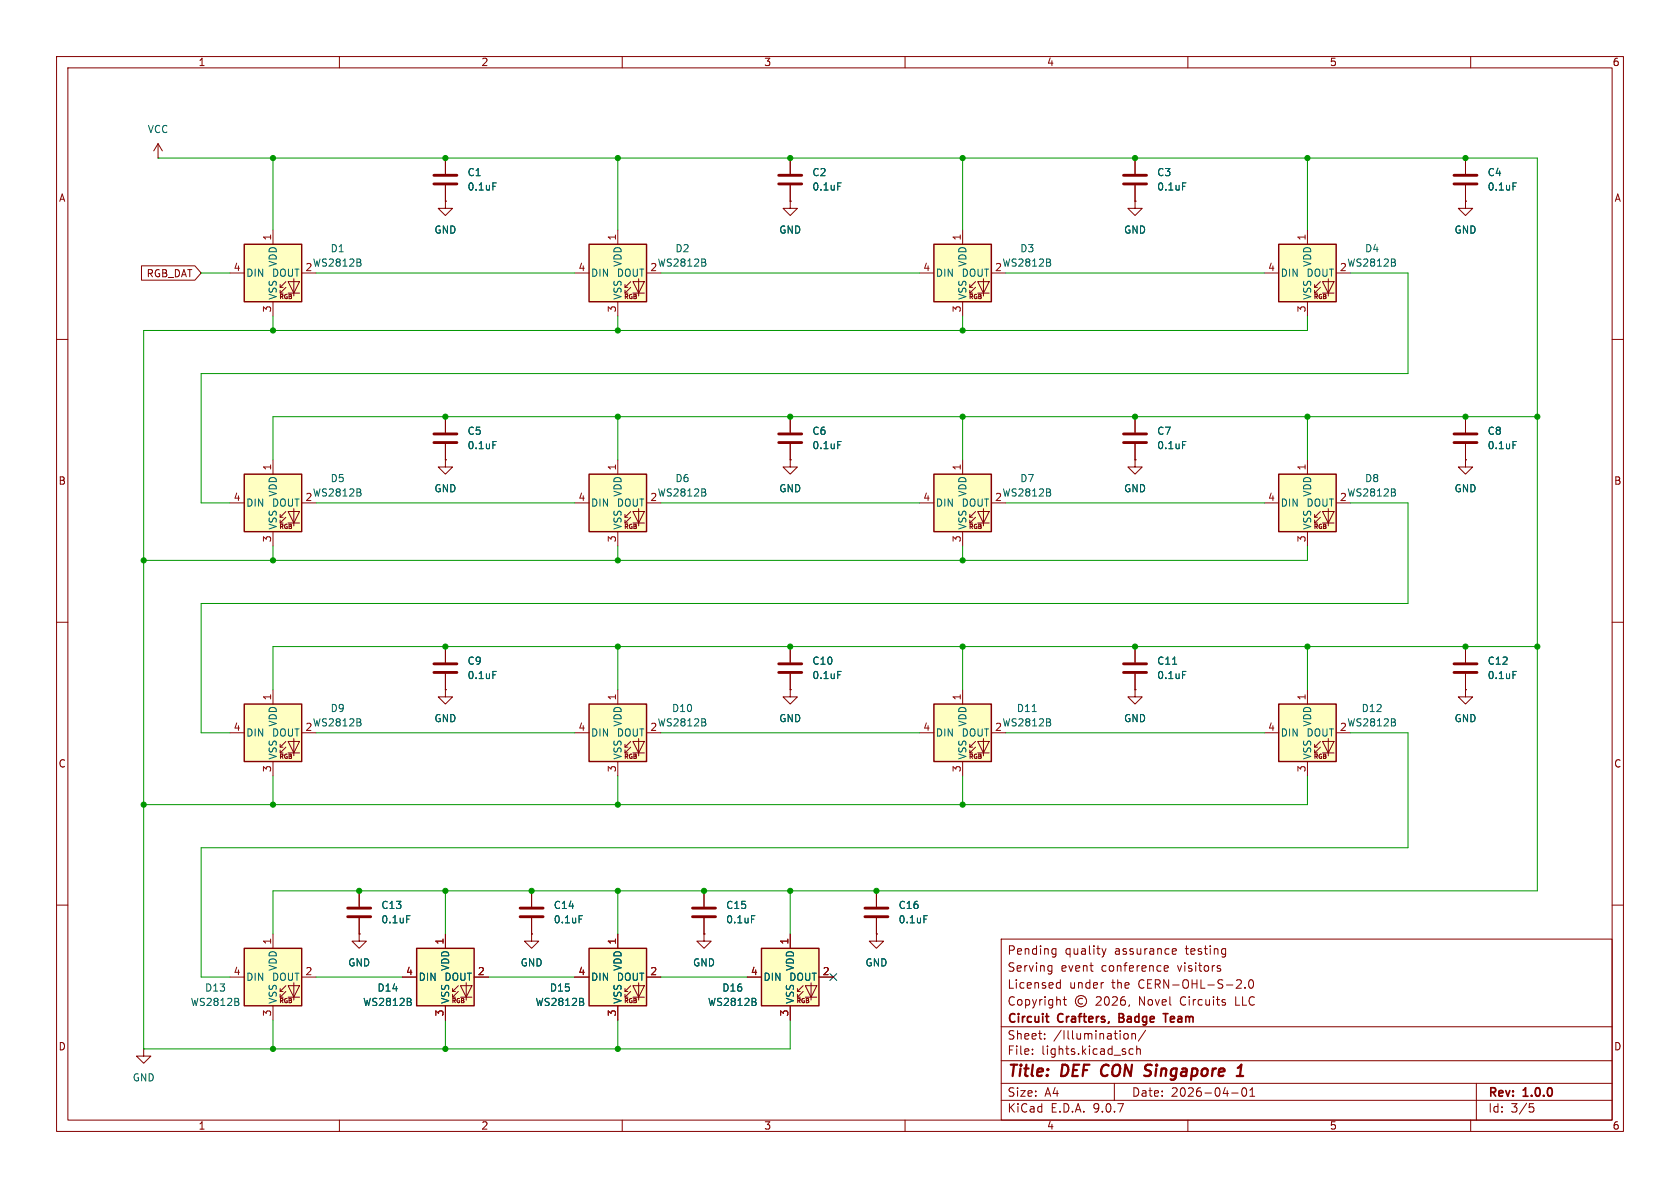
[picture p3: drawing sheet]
<svg xmlns="http://www.w3.org/2000/svg" width="297mm" height="210mm" viewBox="0 0 297 210" stroke-linecap="round" stroke-linejoin="round" font-family="sans-serif">
<g fill="none" stroke="#840000" stroke-width=".18">
<path d="M10 10h277v190h-277zM12 12h273v186h-273zM60 10v2M110 10v2M160 10v2M210 10v2M260 10v2M10 60h2M285 60h2M10 110h2M285 110h2M10 160h2"/>
<path d="M177 166h108v32h-108zM185.5 170.7l.5 .1M186 170.7v1.2l-.3 .3M186 171.6l-.5 .1M186.2 167.7l.5 .1M186.7 167.7v1.2l-.2 .2-.3 .1M186.7 168.6l-.5 .1M186.9 174.6h.6M186.9 173.8h.6M187.5 173.2v1.5M188 176.7h.5M188.2 176.2v1.3l.3 .2"/>
<path d="M191.4 176.6a.52 .52 0 0 0-.8 .4 .52 .52 0 0 0 .8 .4M193.8 176.3l.6-.1 .2 .1 .1 .3-1 1.1h1M194.8 167.7l.4 1M195 173.7h.1M195.2 168.7l-.2 .4M195.4 176.3l.2-.1a.81 .81 0 0 1 .6 .6 .81 .81 0 0 1-.3 .8l-.2 .1a.81 .81 0 0 1-.3-1.4zM195.5 167.7l-.3 1M196.7 176.3l.5-.1 .3 .1v.3l-.9 1.1h.9M198.8 176.2a.59 .59 0 0 0-.7 .6v.6l.1 .2 .5 .1 .2-.1 .1-.5-.2-.3h-.4l-.3 .3M199.7 177.6l-.2 .3M205.8 171.2l.7-.1v-.3l-.5-.1-.2 .2 .1 .7h.6M207.3 168.6h.6"/>
<path d="M207.3 167.8l.4-.1 .3 .4-.8 .1M215.4 171.2l.3 .1 .1 .2-.2 .2h-.3M215.4 170.7l.3 .1M216.2 167.7l.5 .1M216.5 177.2l.2 .2-.2 .3M216.5 176.7l.1 .1M216.7 167.7v1.2l-.3 .3M216.7 168.6l-.5 .1M218.6 173.3l.6-.1 .2 .1 .1 .3-1 1.1h1M220.1 174.6v.1M220.9 173.3l.2-.1a.81 .81 0 0 1 .6 .6 .81 .81 0 0 1-.3 .8l-.2 .1a.81 .81 0 0 1-.3-1.4zM285 160h2"/>
<path d="M60 198v2M110 198v2M160 198v2M177 194.5h108M177 191.5h108M177 187.5h108M177 181.5h108M182.5 186.3v.1M182.5 185.5v.1M184.7 183.6v.1M184.7 182.8v.1M197 191.5v3"/>
<path d="M198.7 183l.3-.3 .3 .1 .2 .2v.4l-.2 .2-.3 .1-.3-.3M200.1 182.8l.2-.1 .4 .1v.9M200.1 182.7v1M200.3 185.5l-.4-.1-.3 .3v.4l.1 .2h.6M201 185.5l.2-.1 .3 .1 .1 .9M201 184.9v1.5M202.5 182.1l-1.3 2M210 198v2M217.7 193.2h1.2M219.7 192.4l.2-.1a.81 .81 0 0 1 .6 .6 .81 .81 0 0 1-.3 .8l-.2 .1a.81 .81 0 0 1-.3-1.4zM221 193.8h.8M221 192.7l.4-.4v1.5"/>
<path d="M260 198v2M261 191.5v6.5M270.4 195.1h.7M270.5 195.7h.4l.3 .3-.2 .5-.5 .1"/>
<circle cx="191.1" cy="177" r="1"/>
</g>
<path d="M202.8 189.2l.5 .2M202.9 188.2h.5M203.3 190l-.3 .2h-.5M218.6 190.2h1.2M218.8 188.8l.7-.6-.3 2" fill="none" stroke="#840000" stroke-width=".4"/>
<path d="M184.8 179.7h.6M197.8 179.9h.5M198.3 179.2h-.5v1.5h.6M205.6 179.2h.9M206.1 179.2v1.5M185.3 180.7h.1" fill="none" stroke="#840000" stroke-width=".3"/>
<path d="M134.6 167.6h10.2v10.2h-10.2z" fill="#ffffc2"/>
<path d="M132.1 172.7h2.5M139.7 165.1v2.5M139.7 177.8v2.5M141 175.3h.5M141 176.3h.5M142 174.2l-1 1.1v-.5M142 175.3l-1 1v-.5M142.4 174.2h2l-1 2.1zM142.4 176.3h2M143.4 173.7v3.1M144.8 172.7h2.5" fill="none" stroke="#840000" stroke-width=".18"/>
<path d="M134.6 167.6h10.2v10.2h-10.2z" fill="none" stroke="#840000" stroke-width=".25"/>
<path d="M133.6 177.1l.1 .2-.1 .4M133.6 176.6v.4" fill="none" stroke="#006464" stroke-width=".18"/>
<path d="M43.2 43.2h10.1v10.1h-10.1z" fill="#ffffc2"/>
<g fill="none" stroke="#840000" stroke-width=".18">
<path d="M78.7 35.6v1.2h1.3l-1.3 1.3-1.2-1.3h1.2M78.7 35.6h.1M40.6 48.3h2.6M48.3 40.6v2.6M48.3 53.3v2.6M49.5 50.8h.5M49.5 51.8h.5M50.5 49.8l-1 1v-.5M50.5 50.8l-1 1v-.5M50.9 49.8h2.1l-1.1 2zM50.9 51.8h2.1M51.9 49.3v3"/>
<path d="M53.3 48.3h2.6M78.7 73.7v2.8M78.7 78.5v2.8"/>
</g>
<path d="M43.2 43.2h10.1v10.1h-10.1z" fill="none" stroke="#840000" stroke-width=".25"/>
<path d="M63.7 46.4l.1 .2-.1 .4M63.7 45.9v.4M87.1 78h.6" fill="none" stroke="#006464" stroke-width=".18"/>
<path d="M76.7 76.7h4.1M76.7 78.2h4.1" fill="none" stroke="#840000" stroke-width=".51"/>
<path d="M43.2 124.5h10.1v10.1h-10.1z" fill="#ffffc2"/>
<g fill="none" stroke="#840000" stroke-width=".18">
<path d="M78.7 27.9v2.8M78.7 32.8v2.8M78.7 81.3v1.3h1.3l-1.3 1.2-1.2-1.2h1.2M78.7 81.3h.1M259.1 114.3v2.8M259.1 119.1v2.8M40.6 129.5h2.6M48.3 121.9v2.6M48.3 134.6v2.6M49.5 132.1h.5M49.5 133.1h.5M50.5 131.1l-1 1v-.5"/>
<path d="M50.5 132.1l-1 1v-.5M50.9 131.1h2.1l-1.1 2zM50.9 133.1h2.1M51.9 130.6v3M53.3 129.5h2.6M78.7 121.9v1.3h1.3l-1.3 1.3-1.2-1.3h1.2M78.7 121.9h.1M94 157.5v2.8M124.5 157.5v2.8M94 162.3v2.8M124.5 165.1v1.3h1.2l-1.2 1.2-1.3-1.2h1.3M124.5 165.1h.1"/>
<path d="M124.5 162.3v2.8"/>
</g>
<path d="M43.2 124.5h10.1v10.1h-10.1z" fill="none" stroke="#840000" stroke-width=".25"/>
<path d="M87.1 32.3h.6M267.5 118.7h.6M63.7 127.7l.1 .2-.1 .4M63.7 127.2v.3M102.4 161.9h.6M132.9 161.9h.6" fill="none" stroke="#006464" stroke-width=".18"/>
<path d="M76.7 31h4.1M76.7 32.5h4.1M257 117.3h4.1M257 118.9h4.1M91.9 160.5h4.1M91.9 162.1h4.1M122.4 160.5h4.1M122.4 162.1h4.1" fill="none" stroke="#840000" stroke-width=".51"/>
<path d="M104.1 167.6h10.2v10.2h-10.2z" fill="#ffffc2"/>
<g fill="none" stroke="#840000" stroke-width=".18">
<path d="M200.7 121.9v1.3h1.2l-1.2 1.3-1.3-1.3h1.3M200.7 121.9h.1M259.1 121.9v1.3h1.2l-1.2 1.3-1.3-1.3h1.3M259.1 121.9h.1M94 165.1v1.3h1.2l-1.2 1.2-1.3-1.2h1.3M94 165.1h.1M101.6 172.7h2.5M109.2 165.1v2.5M109.2 177.8v2.5M110.5 175.3h.5M110.5 176.3h.5M111.5 174.2l-1 1.1v-.5"/>
<path d="M111.5 175.3l-1 1v-.5M111.9 174.2h2l-1 2.1zM111.9 176.3h2M112.9 173.7v3.1M114.3 172.7h2.5"/>
</g>
<path d="M104.1 167.6h10.2v10.2h-10.2z" fill="none" stroke="#840000" stroke-width=".25"/>
<path d="M103.1 177.1l.1 .2-.1 .4M103.1 176.6v.4" fill="none" stroke="#006464" stroke-width=".18"/>
<path d="M165.1 124.5h10.2v10.1h-10.2z" fill="#ffffc2"/>
<g fill="none" stroke="#840000" stroke-width=".18">
<path d="M200.7 27.9v2.8M200.7 32.8v2.8M259.1 35.6v1.2h1.2l-1.2 1.3-1.3-1.3h1.3M259.1 35.6h.1M259.1 27.9v2.8M259.1 32.8v2.8M162.6 129.5h2.5M170.2 121.9v2.6M170.2 134.6v2.6M171.4 132.1h.6M171.4 133.1h.6M172.5 131.1l-1.1 1v-.5"/>
<path d="M172.5 132.1l-1.1 1v-.5M172.8 131.1h2.1l-1 2zM172.8 133.1h2.1M173.9 130.6v3M175.3 129.5h2.5"/>
</g>
<path d="M165.1 124.5h10.2v10.1h-10.2z" fill="none" stroke="#840000" stroke-width=".25"/>
<path d="M209.1 32.3h.6M267.5 32.3h.6M182.5 125.8h.7M185.6 127.7l.2 .2-.2 .4M185.6 127.2v.3" fill="none" stroke="#006464" stroke-width=".18"/>
<path d="M198.6 31h4.1M198.6 32.5h4.1M257 31h4.1M257 32.5h4.1" fill="none" stroke="#840000" stroke-width=".51"/>
<path d="M226.1 43.2h10.1v10.1h-10.1z" fill="#ffffc2"/>
<g fill="none" stroke="#840000" stroke-width=".18">
<path d="M223.5 48.3h2.6M231.1 40.6v2.6M231.1 53.3v2.6M232.4 50.8h.5M232.4 51.8h.5M233.4 49.8l-1 1v-.5M233.4 50.8l-1 1v-.5M233.8 49.8h2l-1 2zM233.8 51.8h2M234.8 49.3v3M236.2 48.3h2.6M200.7 73.7v2.8"/>
<path d="M200.7 78.5v2.8M200.7 81.3v1.3h1.2l-1.2 1.2-1.3-1.2h1.3M200.7 81.3h.1"/>
</g>
<path d="M226.1 43.2h10.1v10.1h-10.1z" fill="none" stroke="#840000" stroke-width=".25"/>
<path d="M246.6 46.4l.1 .2-.1 .4M246.6 45.9v.4M209.1 78h.6" fill="none" stroke="#006464" stroke-width=".18"/>
<path d="M198.6 76.7h4.1M198.6 78.2h4.1" fill="none" stroke="#840000" stroke-width=".51"/>
<path d="M226.1 83.8h10.1v10.2h-10.1z" fill="#ffffc2"/>
<g fill="none" stroke="#840000" stroke-width=".18">
<path d="M200.7 35.6v1.2h1.2l-1.2 1.3-1.3-1.3h1.3M200.7 35.6h.1M259.1 73.7v2.8M259.1 78.5v2.8M223.5 88.9h2.6M231.1 81.3v2.5M231.1 94v2.5M232.4 91.4h.5M232.4 92.5h.5M233.4 90.4l-1 1v-.5M233.4 91.4l-1 1.1v-.6M233.8 90.4h2l-1 2.1z"/>
<path d="M233.8 92.5h2M234.8 89.9v3.1M236.2 88.9h2.6M259.1 81.3v1.3h1.2l-1.2 1.2-1.3-1.2h1.3M259.1 81.3h.1M25.4 185.4v1.3h1.3l-1.3 1.3-1.3-1.3h1.3M25.4 185.4h.1"/>
</g>
<path d="M226.1 83.8h10.1v10.2h-10.1z" fill="none" stroke="#840000" stroke-width=".25"/>
<path d="M267.5 78h.6M246.6 87.1l.1 .2-.1 .3M246.6 86.5v.4" fill="none" stroke="#006464" stroke-width=".18"/>
<path d="M257 76.7h4.1M257 78.2h4.1" fill="none" stroke="#840000" stroke-width=".51"/>
<path d="M104.1 83.8h10.2v10.2h-10.2z" fill="#ffffc2"/>
<path d="M101.6 88.9h2.5M109.2 81.3v2.5M109.2 94v2.5M110.5 91.4h.5M110.5 92.5h.5M111.5 90.4l-1 1v-.5M111.5 91.4l-1 1.1v-.6M111.9 90.4h2l-1 2.1zM111.9 92.5h2M112.9 89.9v3.1M114.3 88.9h2.5" fill="none" stroke="#840000" stroke-width=".18"/>
<path d="M104.1 83.8h10.2v10.2h-10.2z" fill="none" stroke="#840000" stroke-width=".25"/>
<path d="M124.7 87.1l.1 .2-.1 .3M124.7 86.5v.4" fill="none" stroke="#006464" stroke-width=".18"/>
<path d="M104.1 43.2h10.2v10.1h-10.2z" fill="#ffffc2"/>
<path d="M101.6 48.3h2.5M109.2 40.6v2.6M109.2 53.3v2.6M110.5 50.8h.5M110.5 51.8h.5M111.5 49.8l-1 1v-.5M111.5 50.8l-1 1v-.5M111.9 49.8h2l-1 2zM111.9 51.8h2M112.9 49.3v3M114.3 48.3h2.5" fill="none" stroke="#840000" stroke-width=".18"/>
<path d="M104.1 43.2h10.2v10.1h-10.2z" fill="none" stroke="#840000" stroke-width=".25"/>
<path d="M124.7 46.4l.1 .2-.1 .4M124.7 45.9v.4" fill="none" stroke="#006464" stroke-width=".18"/>
<path d="M43.2 83.8h10.1v10.2h-10.1z" fill="#ffffc2"/>
<path d="M40.6 88.9h2.6M48.3 81.3v2.5M48.3 94v2.5M49.5 91.4h.5M49.5 92.5h.5M50.5 90.4l-1 1v-.5M50.5 91.4l-1 1.1v-.6M50.9 90.4h2.1l-1.1 2.1zM50.9 92.5h2.1M51.9 89.9v3.1M53.3 88.9h2.6" fill="none" stroke="#840000" stroke-width=".18"/>
<path d="M43.2 83.8h10.1v10.2h-10.1z" fill="none" stroke="#840000" stroke-width=".25"/>
<path d="M63.7 87.1l.1 .2-.1 .3M63.7 86.5v.4" fill="none" stroke="#006464" stroke-width=".18"/>
<path d="M104.1 124.5h10.2v10.1h-10.2z" fill="#ffffc2"/>
<g fill="none" stroke="#840000" stroke-width=".18">
<path d="M27.9 27.9h.1M27.9 25.4l-.7 1.3M27.9 25.4l.8 1.3M27.9 25.4v2.5M78.7 114.3v2.8M78.7 119.1v2.8M101.6 129.5h2.5M109.2 121.9v2.6M109.2 134.6v2.6M110.5 132.1h.5M110.5 133.1h.5M111.5 131.1l-1 1v-.5"/>
<path d="M111.5 132.1l-1 1v-.5M111.9 131.1h2l-1 2zM111.9 133.1h2M112.9 130.6v3M114.3 129.5h2.5M63.5 165.1v1.3h1.3l-1.3 1.2-1.3-1.2h1.3M63.5 165.1h.1"/>
</g>
<path d="M104.1 124.5h10.2v10.1h-10.2z" fill="none" stroke="#840000" stroke-width=".25"/>
<path d="M87.1 118.7h.6M124.7 127.7l.1 .2-.1 .4M124.7 127.2v.3" fill="none" stroke="#006464" stroke-width=".18"/>
<path d="M76.7 117.3h4.1M76.7 118.9h4.1" fill="none" stroke="#840000" stroke-width=".51"/>
<path d="M73.7 167.6h10.1v10.2h-10.1z" fill="#ffffc2"/>
<path d="M71.1 172.7h2.6M78.7 165.1v2.5M78.7 177.8v2.5M80 175.3h.5M80 176.3h.5M81 174.2l-1 1.1v-.5M81 175.3l-1 1v-.5M81.4 174.2h2l-1 2.1zM81.4 176.3h2M82.4 173.7v3.1M83.8 172.7h2.6" fill="none" stroke="#840000" stroke-width=".18"/>
<path d="M73.7 167.6h10.1v10.2h-10.1z" fill="none" stroke="#840000" stroke-width=".25"/>
<path d="M72.6 177.1l.1 .2-.1 .4M72.6 176.6v.4" fill="none" stroke="#006464" stroke-width=".18"/>
<path d="M43.2 167.6h10.1v10.2h-10.1z" fill="#ffffc2"/>
<g fill="none" stroke="#840000" stroke-width=".18">
<path d="M139.7 73.7v2.8M139.7 78.5v2.8M139.7 114.3v2.8M139.7 119.1v2.8M200.7 114.3v2.8M200.7 119.1v2.8M139.7 121.9v1.3h1.3l-1.3 1.3-1.3-1.3h1.3M139.7 121.9h.1M154.9 157.5v2.8M40.6 172.7h2.6M48.3 165.1v2.5M48.3 177.8v2.5"/>
<path d="M49.5 175.3h.5M49.5 176.3h.5M50.5 174.2l-1 1.1v-.5M50.5 175.3l-1 1v-.5M50.9 174.2h2.1l-1.1 2.1zM50.9 176.3h2.1M51.9 173.7v3.1M53.3 172.7h2.6M154.9 165.1v1.3h1.3l-1.3 1.2-1.2-1.2h1.2M154.9 165.1h.1M154.9 162.3v2.8"/>
</g>
<path d="M43.2 167.6h10.1v10.2h-10.1z" fill="none" stroke="#840000" stroke-width=".25"/>
<path d="M148.1 78h.6M148.1 118.7h.6M207.3 117.4h.7M209.1 118.7h.6M42.1 177.1l.1 .2-.1 .4M42.1 176.6v.4M163.3 161.9h.6" fill="none" stroke="#006464" stroke-width=".18"/>
<path d="M137.7 76.7h4M137.7 78.2h4M137.7 117.3h4M137.7 118.9h4M198.6 117.3h4.1M198.6 118.9h4.1M152.9 160.5h4.1M152.9 162.1h4.1" fill="none" stroke="#840000" stroke-width=".51"/>
<path d="M226.1 124.5h10.1v10.1h-10.1z" fill="#ffffc2"/>
<path d="M223.5 129.5h2.6M231.1 121.9v2.6M231.1 134.6v2.6M232.4 132.1h.5M232.4 133.1h.5M233.4 131.1l-1 1v-.5M233.4 132.1l-1 1v-.5M233.8 131.1h2l-1 2zM233.8 133.1h2M234.8 130.6v3M236.2 129.5h2.6" fill="none" stroke="#840000" stroke-width=".18"/>
<path d="M226.1 124.5h10.1v10.1h-10.1z" fill="none" stroke="#840000" stroke-width=".25"/>
<path d="M246.6 127.7l.1 .2-.1 .4M246.6 127.2v.3" fill="none" stroke="#006464" stroke-width=".18"/>
<path d="M165.1 43.2h10.2v10.1h-10.2z" fill="#ffffc2"/>
<g fill="none" stroke="#840000" stroke-width=".18">
<path d="M139.7 35.6v1.2h1.3l-1.3 1.3-1.3-1.3h1.3M139.7 35.6h.1M139.7 27.9v2.8M139.7 32.8v2.8M162.6 48.3h2.5M170.2 40.6v2.6M170.2 53.3v2.6M171.4 50.8h.6M171.4 51.8h.6M172.5 49.8l-1.1 1v-.5M172.5 50.8l-1.1 1v-.5M172.8 49.8h2.1l-1 2z"/>
<path d="M172.8 51.8h2.1M173.9 49.3v3M175.3 48.3h2.5M63.5 157.5v2.8M63.5 162.3v2.8"/>
</g>
<path d="M165.1 43.2h10.2v10.1h-10.2z" fill="none" stroke="#840000" stroke-width=".25"/>
<path d="M148.1 32.3h.6M185.6 46.4l.2 .2-.2 .4M185.6 45.9v.4M71.9 161.9h.6" fill="none" stroke="#006464" stroke-width=".18"/>
<path d="M137.7 31h4M137.7 32.5h4M61.5 160.5h4M61.5 162.1h4" fill="none" stroke="#840000" stroke-width=".51"/>
<path d="M165.1 83.8h10.2v10.2h-10.2z" fill="#ffffc2"/>
<g fill="none" stroke="#840000" stroke-width=".18">
<path d="M78.7 35.6h.1M78.7 27.9v2.8M78.7 32.8v2.8M139.7 35.6h.1M139.7 27.9v2.8M139.7 32.8v2.8M200.7 35.6h.1M200.7 27.9v2.8M200.7 32.8v2.8M259.1 35.6h.1M259.1 27.9v2.8M259.1 32.8v2.8"/>
<path d="M25 47h9.4l1.2 1.3-1.2 1.2h-9.4zM78.7 73.7v2.8M78.7 78.5v2.8M139.7 73.7v2.8M139.7 78.5v2.8M200.7 73.7v2.8M200.7 78.5v2.8M259.1 73.7v2.8M259.1 78.5v2.8M78.7 81.3h.1M139.7 81.3v1.3h1.3l-1.3 1.2-1.3-1.2h1.3M139.7 81.3h.1"/>
<path d="M162.6 88.9h2.5M170.2 81.3v2.5M170.2 94v2.5M171.4 91.4h.6M171.4 92.5h.6M172.5 90.4l-1.1 1v-.5M172.5 91.4l-1.1 1.1v-.6M172.8 90.4h2.1l-1 2.1zM172.8 92.5h2.1M173.9 89.9v3.1M175.3 88.9h2.5M200.7 81.3h.1"/>
<path d="M259.1 81.3h.1M78.7 114.3v2.8M78.7 119.1v2.8M139.7 114.3v2.8M139.7 119.1v2.8M200.7 114.3v2.8M200.7 119.1v2.8M259.1 114.3v2.8M259.1 119.1v2.8M78.7 121.9h.1M139.7 121.9h.1M200.7 121.9h.1"/>
<path d="M259.1 121.9h.1M63.5 157.5v2.8M94 157.5v2.8M124.5 157.5v2.8M154.9 157.5v2.8M63.5 165.1h.1M63.5 162.3v2.8M71.1 172.7h2.6M78.7 165.1v2.5M78.7 177.8v2.5M83.8 172.7h2.6M94 165.1h.1"/>
<path d="M94 162.3v2.8M101.6 172.7h2.5M109.2 165.1v2.5M109.2 177.8v2.5M114.3 172.7h2.5M124.5 165.1h.1M124.5 162.3v2.8M132.1 172.7h2.5M139.7 165.1v2.5M139.7 177.8v2.5M144.8 172.7h2.5M154.9 165.1h.1"/>
<path d="M154.9 162.3v2.8"/>
</g>
<path d="M165.1 83.8h10.2v10.2h-10.2z" fill="none" stroke="#840000" stroke-width=".25"/>
<g fill="none" stroke="#006464" stroke-width=".18">
<path d="M87.1 32.3h.6M148.1 32.3h.6M209.1 32.3h.6M267.5 32.3h.6M87.1 78h.6M148.1 78h.6M209.1 78h.6M267.5 78h.6M185.6 87.1l.2 .2-.2 .3M185.6 86.5v.4M87.1 118.7h.6M148.1 118.7h.6"/>
<path d="M207.3 117.4h.7M209.1 118.7h.6M267.5 118.7h.6M71.9 161.9h.6M72.6 177.1l.1 .2-.1 .4M72.6 176.6v.4M102.4 161.9h.6M103.1 177.1l.1 .2-.1 .4M103.1 176.6v.4M132.9 161.9h.6M133.6 177.1l.1 .2-.1 .4M133.6 176.6v.4"/>
<path d="M163.3 161.9h.6"/>
</g>
<g fill="none" stroke="#009600" stroke-width=".18">
<path d="M27.9 27.9h243.9v129.6h-223.5v7.6M48.3 27.9v12.7M109.2 27.9v12.7M170.2 27.9v12.7M231.1 27.9v12.7M35.6 48.3h5M48.3 55.9v2.5M55.9 48.3h45.7M109.2 55.9v2.5M116.8 48.3h45.8M170.2 55.9v2.5M177.8 48.3h45.7"/>
<path d="M231.1 55.9v2.5h-205.7v127h114.3v-5.1M238.8 48.3h10.1v17.7h-213.3v22.9h5M109.2 73.7v7.6M170.2 73.7v7.6M231.1 73.7v7.6M271.8 73.7h-223.5v7.6M48.3 96.5v2.6M55.9 88.9h45.7M109.2 96.5v2.6M116.8 88.9h45.8M170.2 96.5v2.6M177.8 88.9h45.7"/>
<path d="M231.1 96.5v2.6h-205.7M238.8 88.9h10.1v17.8h-213.3v22.8h5M109.2 114.3v7.6M170.2 114.3v7.6M231.1 114.3v7.6M271.8 114.3h-223.5v7.6M48.3 137.2v5M55.9 129.5h45.7M109.2 137.2v5M116.8 129.5h45.8M170.2 137.2v5M177.8 129.5h45.7"/>
<path d="M231.1 137.2v5h-205.7M238.8 129.5h10.1v20.4h-213.3v22.8h5M78.7 157.5v7.6M109.2 157.5v7.6M139.7 157.5v7.6M55.9 172.7h15.2M86.4 172.7h15.2M116.8 172.7h15.3M48.3 180.3v5.1M78.7 180.3v5.1M109.2 180.3v5.1"/>
</g>
<path d="M146.7 172.1l1.2 1.2M147.9 172.1l-1.2 1.2" fill="none" stroke="#000084" stroke-width=".18"/>
<g fill="#009600" stroke="#009600" stroke-width=".18">
<circle cx="109.2" cy="27.9" r=".46"/>
<circle cx="170.2" cy="27.9" r=".46"/>
<circle cx="139.7" cy="27.9" r=".46"/>
<circle cx="139.7" cy="157.5" r=".46"/>
<circle cx="154.9" cy="157.5" r=".46"/>
<circle cx="170.2" cy="142.2" r=".46"/>
<circle cx="200.7" cy="114.3" r=".46"/>
<circle cx="170.2" cy="114.3" r=".46"/>
<circle cx="109.2" cy="58.4" r=".46"/>
<circle cx="231.1" cy="73.7" r=".46"/>
<circle cx="109.2" cy="157.5" r=".46"/>
<circle cx="109.2" cy="142.2" r=".46"/>
<circle cx="109.2" cy="185.4" r=".46"/>
<circle cx="124.5" cy="157.5" r=".46"/>
<circle cx="78.7" cy="73.7" r=".46"/>
<circle cx="78.7" cy="27.9" r=".46"/>
<circle cx="48.3" cy="58.4" r=".46"/>
<circle cx="25.4" cy="99.1" r=".46"/>
<circle cx="48.3" cy="99.1" r=".46"/>
<circle cx="48.3" cy="27.9" r=".46"/>
<circle cx="170.2" cy="99.1" r=".46"/>
<circle cx="170.2" cy="73.7" r=".46"/>
<circle cx="200.7" cy="73.7" r=".46"/>
<circle cx="231.1" cy="27.9" r=".46"/>
<circle cx="200.7" cy="27.9" r=".46"/>
<circle cx="170.2" cy="58.4" r=".46"/>
<circle cx="259.1" cy="27.9" r=".46"/>
<circle cx="259.1" cy="73.7" r=".46"/>
<circle cx="109.2" cy="99.1" r=".46"/>
<circle cx="109.2" cy="73.7" r=".46"/>
<circle cx="139.7" cy="73.7" r=".46"/>
<circle cx="139.7" cy="114.3" r=".46"/>
<circle cx="109.2" cy="114.3" r=".46"/>
<circle cx="78.7" cy="114.3" r=".46"/>
<circle cx="271.8" cy="73.7" r=".46"/>
<circle cx="271.8" cy="114.3" r=".46"/>
<circle cx="231.1" cy="114.3" r=".46"/>
<circle cx="259.1" cy="114.3" r=".46"/>
<circle cx="78.7" cy="185.4" r=".46"/>
<circle cx="48.3" cy="185.4" r=".46"/>
<circle cx="63.5" cy="157.5" r=".46"/>
<circle cx="25.4" cy="142.2" r=".46"/>
<circle cx="48.3" cy="142.2" r=".46"/>
<circle cx="78.7" cy="157.5" r=".46"/>
<circle cx="94" cy="157.5" r=".46"/>
</g>
<g font-size="2.8" fill="#840000">
<text x="178" y="190.9">Title:</text>
<text x="187.7" y="190.9">DEF CON</text>
<text x="204" y="190.9">Singapore</text>
</g>
<g font-size="2.1" fill="#840000">
<text x="178" y="172">Serving</text>
<text x="178" y="169">Pending</text>
<text x="187.5" y="172">event</text>
<text x="188.2" y="169">quality</text>
<text x="194.7" y="172">conference</text>
<text x="197.1" y="169">assurance</text>
<text x="208.3" y="172">visitors</text>
<text x="209.8" y="169">testing</text>
<text x="178" y="178">Copyright</text>
<text x="178" y="175">Licensed</text>
<text x="189" y="175">under</text>
<text x="196.6" y="175">the</text>
<text x="201.4" y="175">CERN-OHL-S-2.0</text>
<text x="201.5" y="178">Novel</text>
<text x="208.9" y="178">Circuits</text>
<text x="218.8" y="178">LLC</text>
<text x="178" y="184">Sheet:</text>
<text x="178" y="181.2">Circuit</text>
<text x="186.2" y="184">/Illumination/</text>
<text x="187.1" y="181.2">Crafters,</text>
<text x="198.5" y="181.2">Badge</text>
<text x="207.1" y="181.2">Team</text>
<text x="178" y="186.7">File:</text>
<text x="184.1" y="186.7">lights.kicad_sch</text>
<text x="178" y="196.9">KiCad</text>
<text x="178" y="194.1">Size:</text>
<text x="184.7" y="194.1">A4</text>
<text x="185.7" y="196.9">E.D.A.</text>
<text x="193.3" y="196.9">9.0.7</text>
<text x="200" y="194.1">Date:</text>
<text x="207" y="194.1">2026-04-01</text>
<text x="263" y="194.3">Rev:</text>
<text x="263" y="196.9">Id:</text>
<text x="267.1" y="196.9">3/5</text>
<text x="269.4" y="194.3">1.0.0</text>
</g>
<g font-size="1.8" fill="#840000">
<text x="35" y="11.9">1</text>
<text x="85" y="11.9">2</text>
<text x="135" y="11.9">3</text>
<text x="185" y="11.9">4</text>
<text x="235" y="11.9">5</text>
<text x="285" y="11.9">6</text>
<text x="10.3" y="35.9">A</text>
<text x="285.3" y="35.9">A</text>
<text x="25.8" y="49.2">RGB_DAT</text>
<text x="10.3" y="85.9">B</text>
<text x="285.3" y="85.9">B</text>
<text x="10.3" y="135.9">C</text>
<text x="285.3" y="135.9">C</text>
<text x="10.3" y="185.9">D</text>
<text x="285.3" y="185.9">D</text>
<text x="35" y="199.9">1</text>
<text x="85" y="199.9">2</text>
<text x="135" y="199.9">3</text>
<text x="185" y="199.9">4</text>
<text x="235" y="199.9">5</text>
<text x="285" y="199.9">6</text>
</g>
<g font-size="1.8" fill="#006464">
<text x="26" y="23.7">VCC</text>
<text x="82.6" y="31.3">C1</text>
<text x="82.6" y="33.9">0.1uF</text>
<text x="143.5" y="31.3">C2</text>
<text x="143.5" y="33.9">0.1uF</text>
<text x="204.5" y="31.3">C3</text>
<text x="204.5" y="33.9">0.1uF</text>
<text x="262.9" y="31.3">C4</text>
<text x="262.9" y="33.9">0.1uF</text>
<text x="76.7" y="41.5">GND</text>
<text x="137.7" y="41.5">GND</text>
<text x="198.6" y="41.5">GND</text>
<text x="257" y="41.5">GND</text>
<text x="49.1" y="47.3" transform="rotate(-90 49.1 47.3)">VDD</text>
<text x="55.2" y="47.3">WS2812B</text>
<text x="58.3" y="44.8">D1</text>
<text x="110.1" y="47.3" transform="rotate(-90 110.1 47.3)">VDD</text>
<text x="116.2" y="47.3">WS2812B</text>
<text x="119.3" y="44.8">D2</text>
<text x="171" y="47.3" transform="rotate(-90 171 47.3)">VDD</text>
<text x="177.1" y="47.3">WS2812B</text>
<text x="180.3" y="44.8">D3</text>
<text x="232" y="47.3" transform="rotate(-90 232 47.3)">VDD</text>
<text x="238.1" y="47.3">WS2812B</text>
<text x="241.2" y="44.8">D4</text>
<text x="43.4" y="49.1">DIN</text>
<text x="48" y="49.1">DOUT</text>
<text x="49.1" y="53.1" transform="rotate(-90 49.1 53.1)">VSS</text>
<text x="104.4" y="49.1">DIN</text>
<text x="108.9" y="49.1">DOUT</text>
<text x="110.1" y="53.1" transform="rotate(-90 110.1 53.1)">VSS</text>
<text x="165.4" y="49.1">DIN</text>
<text x="169.9" y="49.1">DOUT</text>
<text x="171" y="53.1" transform="rotate(-90 171 53.1)">VSS</text>
<text x="226.3" y="49.1">DIN</text>
<text x="230.9" y="49.1">DOUT</text>
<text x="232" y="53.1" transform="rotate(-90 232 53.1)">VSS</text>
<text x="82.6" y="77.1">C5</text>
<text x="143.5" y="77.1">C6</text>
<text x="204.5" y="77.1">C7</text>
<text x="262.9" y="77.1">C8</text>
<text x="82.6" y="79.6">0.1uF</text>
<text x="143.5" y="79.6">0.1uF</text>
<text x="204.5" y="79.6">0.1uF</text>
<text x="262.9" y="79.6">0.1uF</text>
<text x="43.4" y="89.8">DIN</text>
<text x="48" y="89.8">DOUT</text>
<text x="49.1" y="87.9" transform="rotate(-90 49.1 87.9)">VDD</text>
<text x="55.2" y="88">WS2812B</text>
<text x="58.3" y="85.4">D5</text>
<text x="76.7" y="87.2">GND</text>
<text x="104.4" y="89.8">DIN</text>
<text x="108.9" y="89.8">DOUT</text>
<text x="110.1" y="87.9" transform="rotate(-90 110.1 87.9)">VDD</text>
<text x="116.2" y="88">WS2812B</text>
<text x="119.3" y="85.4">D6</text>
<text x="137.7" y="87.2">GND</text>
<text x="165.4" y="89.8">DIN</text>
<text x="169.9" y="89.8">DOUT</text>
<text x="171" y="87.9" transform="rotate(-90 171 87.9)">VDD</text>
<text x="177.1" y="88">WS2812B</text>
<text x="180.3" y="85.4">D7</text>
<text x="198.6" y="87.2">GND</text>
<text x="226.3" y="89.8">DIN</text>
<text x="230.9" y="89.8">DOUT</text>
<text x="232" y="87.9" transform="rotate(-90 232 87.9)">VDD</text>
<text x="238.1" y="88">WS2812B</text>
<text x="241.2" y="85.4">D8</text>
<text x="257" y="87.2">GND</text>
<text x="49.1" y="93.7" transform="rotate(-90 49.1 93.7)">VSS</text>
<text x="110.1" y="93.7" transform="rotate(-90 110.1 93.7)">VSS</text>
<text x="171" y="93.7" transform="rotate(-90 171 93.7)">VSS</text>
<text x="232" y="93.7" transform="rotate(-90 232 93.7)">VSS</text>
<text x="82.6" y="117.7">C9</text>
<text x="143.5" y="117.7">C10</text>
<text x="204.5" y="117.7">C11</text>
<text x="262.9" y="117.7">C12</text>
<text x="82.6" y="120.2">0.1uF</text>
<text x="143.5" y="120.2">0.1uF</text>
<text x="204.5" y="120.2">0.1uF</text>
<text x="262.9" y="120.2">0.1uF</text>
<text x="43.4" y="130.4">DIN</text>
<text x="48" y="130.4">DOUT</text>
<text x="49.1" y="128.5" transform="rotate(-90 49.1 128.5)">VDD</text>
<text x="55.2" y="128.6">WS2812B</text>
<text x="58.3" y="126.1">D9</text>
<text x="76.7" y="127.9">GND</text>
<text x="104.4" y="130.4">DIN</text>
<text x="108.9" y="130.4">DOUT</text>
<text x="110.1" y="128.5" transform="rotate(-90 110.1 128.5)">VDD</text>
<text x="116.2" y="128.6">WS2812B</text>
<text x="118.7" y="126.1">D10</text>
<text x="137.7" y="127.9">GND</text>
<text x="165.4" y="130.4">DIN</text>
<text x="169.9" y="130.4">DOUT</text>
<text x="171" y="128.5" transform="rotate(-90 171 128.5)">VDD</text>
<text x="177.1" y="128.6">WS2812B</text>
<text x="179.7" y="126.1">D11</text>
<text x="198.6" y="127.9">GND</text>
<text x="226.3" y="130.4">DIN</text>
<text x="230.9" y="130.4">DOUT</text>
<text x="232" y="128.5" transform="rotate(-90 232 128.5)">VDD</text>
<text x="238.1" y="128.6">WS2812B</text>
<text x="240.6" y="126.1">D12</text>
<text x="257" y="127.9">GND</text>
<text x="49.1" y="134.4" transform="rotate(-90 49.1 134.4)">VSS</text>
<text x="110.1" y="134.4" transform="rotate(-90 110.1 134.4)">VSS</text>
<text x="171" y="134.4" transform="rotate(-90 171 134.4)">VSS</text>
<text x="232" y="134.4" transform="rotate(-90 232 134.4)">VSS</text>
<text x="67.3" y="160.9">C13</text>
<text x="97.8" y="160.9">C14</text>
<text x="128.3" y="160.9">C15</text>
<text x="158.8" y="160.9">C16</text>
<text x="67.3" y="163.4">0.1uF</text>
<text x="97.8" y="163.4">0.1uF</text>
<text x="128.3" y="163.4">0.1uF</text>
<text x="158.8" y="163.4">0.1uF</text>
<text x="43.4" y="173.6">DIN</text>
<text x="48" y="173.6">DOUT</text>
<text x="49.1" y="171.7" transform="rotate(-90 49.1 171.7)">VDD</text>
<text x="61.5" y="171">GND</text>
<text x="73.9" y="173.6">DIN</text>
<text x="78.5" y="173.6">DOUT</text>
<text x="79.6" y="171.7" transform="rotate(-90 79.6 171.7)">VDD</text>
<text x="91.9" y="171">GND</text>
<text x="104.4" y="173.6">DIN</text>
<text x="108.9" y="173.6">DOUT</text>
<text x="110.1" y="171.7" transform="rotate(-90 110.1 171.7)">VDD</text>
<text x="122.4" y="171">GND</text>
<text x="134.9" y="173.6">DIN</text>
<text x="139.4" y="173.6">DOUT</text>
<text x="140.6" y="171.7" transform="rotate(-90 140.6 171.7)">VDD</text>
<text x="152.9" y="171">GND</text>
<text x="33.6" y="178">WS2812B</text>
<text x="36.2" y="175.5">D13</text>
<text x="49.1" y="177.5" transform="rotate(-90 49.1 177.5)">VSS</text>
<text x="64.1" y="178">WS2812B</text>
<text x="66.6" y="175.5">D14</text>
<text x="79.6" y="177.5" transform="rotate(-90 79.6 177.5)">VSS</text>
<text x="94.6" y="178">WS2812B</text>
<text x="97.1" y="175.5">D15</text>
<text x="110.1" y="177.5" transform="rotate(-90 110.1 177.5)">VSS</text>
<text x="125.1" y="178">WS2812B</text>
<text x="127.6" y="175.5">D16</text>
<text x="140.6" y="177.5" transform="rotate(-90 140.6 177.5)">VSS</text>
<text x="23.4" y="191.4">GND</text>
</g>
<g font-size="1.8" fill="#a90000">
<text x="48" y="42.6" transform="rotate(-90 48 42.6)">1</text>
<text x="109" y="42.6" transform="rotate(-90 109 42.6)">1</text>
<text x="169.9" y="42.6" transform="rotate(-90 169.9 42.6)">1</text>
<text x="230.9" y="42.6" transform="rotate(-90 230.9 42.6)">1</text>
<text x="41.2" y="48">4</text>
<text x="53.9" y="48">2</text>
<text x="102.2" y="48">4</text>
<text x="114.9" y="48">2</text>
<text x="163.1" y="48">4</text>
<text x="175.8" y="48">2</text>
<text x="224.1" y="48">4</text>
<text x="236.8" y="48">2</text>
<text x="48" y="55.3" transform="rotate(-90 48 55.3)">3</text>
<text x="109" y="55.3" transform="rotate(-90 109 55.3)">3</text>
<text x="169.9" y="55.3" transform="rotate(-90 169.9 55.3)">3</text>
<text x="230.9" y="55.3" transform="rotate(-90 230.9 55.3)">3</text>
<text x="48" y="83.3" transform="rotate(-90 48 83.3)">1</text>
<text x="109" y="83.3" transform="rotate(-90 109 83.3)">1</text>
<text x="169.9" y="83.3" transform="rotate(-90 169.9 83.3)">1</text>
<text x="230.9" y="83.3" transform="rotate(-90 230.9 83.3)">1</text>
<text x="41.2" y="88.6">4</text>
<text x="53.9" y="88.6">2</text>
<text x="102.2" y="88.6">4</text>
<text x="114.9" y="88.6">2</text>
<text x="163.1" y="88.6">4</text>
<text x="175.8" y="88.6">2</text>
<text x="224.1" y="88.6">4</text>
<text x="236.8" y="88.6">2</text>
<text x="48" y="96" transform="rotate(-90 48 96)">3</text>
<text x="109" y="96" transform="rotate(-90 109 96)">3</text>
<text x="169.9" y="96" transform="rotate(-90 169.9 96)">3</text>
<text x="230.9" y="96" transform="rotate(-90 230.9 96)">3</text>
<text x="48" y="123.9" transform="rotate(-90 48 123.9)">1</text>
<text x="109" y="123.9" transform="rotate(-90 109 123.9)">1</text>
<text x="169.9" y="123.9" transform="rotate(-90 169.9 123.9)">1</text>
<text x="230.9" y="123.9" transform="rotate(-90 230.9 123.9)">1</text>
<text x="41.2" y="129.3">4</text>
<text x="53.9" y="129.3">2</text>
<text x="102.2" y="129.3">4</text>
<text x="114.9" y="129.3">2</text>
<text x="163.1" y="129.3">4</text>
<text x="175.8" y="129.3">2</text>
<text x="224.1" y="129.3">4</text>
<text x="236.8" y="129.3">2</text>
<text x="48" y="136.6" transform="rotate(-90 48 136.6)">3</text>
<text x="109" y="136.6" transform="rotate(-90 109 136.6)">3</text>
<text x="169.9" y="136.6" transform="rotate(-90 169.9 136.6)">3</text>
<text x="230.9" y="136.6" transform="rotate(-90 230.9 136.6)">3</text>
<text x="48" y="167.1" transform="rotate(-90 48 167.1)">1</text>
<text x="78.5" y="167.1" transform="rotate(-90 78.5 167.1)">1</text>
<text x="109" y="167.1" transform="rotate(-90 109 167.1)">1</text>
<text x="139.4" y="167.1" transform="rotate(-90 139.4 167.1)">1</text>
<text x="41.2" y="172.5">4</text>
<text x="53.9" y="172.5">2</text>
<text x="71.7" y="172.5">4</text>
<text x="84.4" y="172.5">2</text>
<text x="102.2" y="172.5">4</text>
<text x="114.9" y="172.5">2</text>
<text x="132.6" y="172.5">4</text>
<text x="145.3" y="172.5">2</text>
<text x="48" y="179.8" transform="rotate(-90 48 179.8)">3</text>
<text x="78.5" y="179.8" transform="rotate(-90 78.5 179.8)">3</text>
<text x="109" y="179.8" transform="rotate(-90 109 179.8)">3</text>
<text x="139.4" y="179.8" transform="rotate(-90 139.4 179.8)">3</text>
</g>
<g font-size="1.1" fill="#840000">
<text x="49.3" y="53.1">RGB</text>
<text x="110.2" y="53.1">RGB</text>
<text x="171.2" y="53.1">RGB</text>
<text x="232.1" y="53.1">RGB</text>
<text x="49.3" y="93.7">RGB</text>
<text x="110.2" y="93.7">RGB</text>
<text x="171.2" y="93.7">RGB</text>
<text x="232.1" y="93.7">RGB</text>
<text x="49.3" y="134.3">RGB</text>
<text x="110.2" y="134.3">RGB</text>
<text x="171.2" y="134.3">RGB</text>
<text x="232.1" y="134.3">RGB</text>
<text x="49.3" y="177.5">RGB</text>
<text x="79.7" y="177.5">RGB</text>
<text x="110.2" y="177.5">RGB</text>
<text x="140.7" y="177.5">RGB</text>
</g>
</svg>
